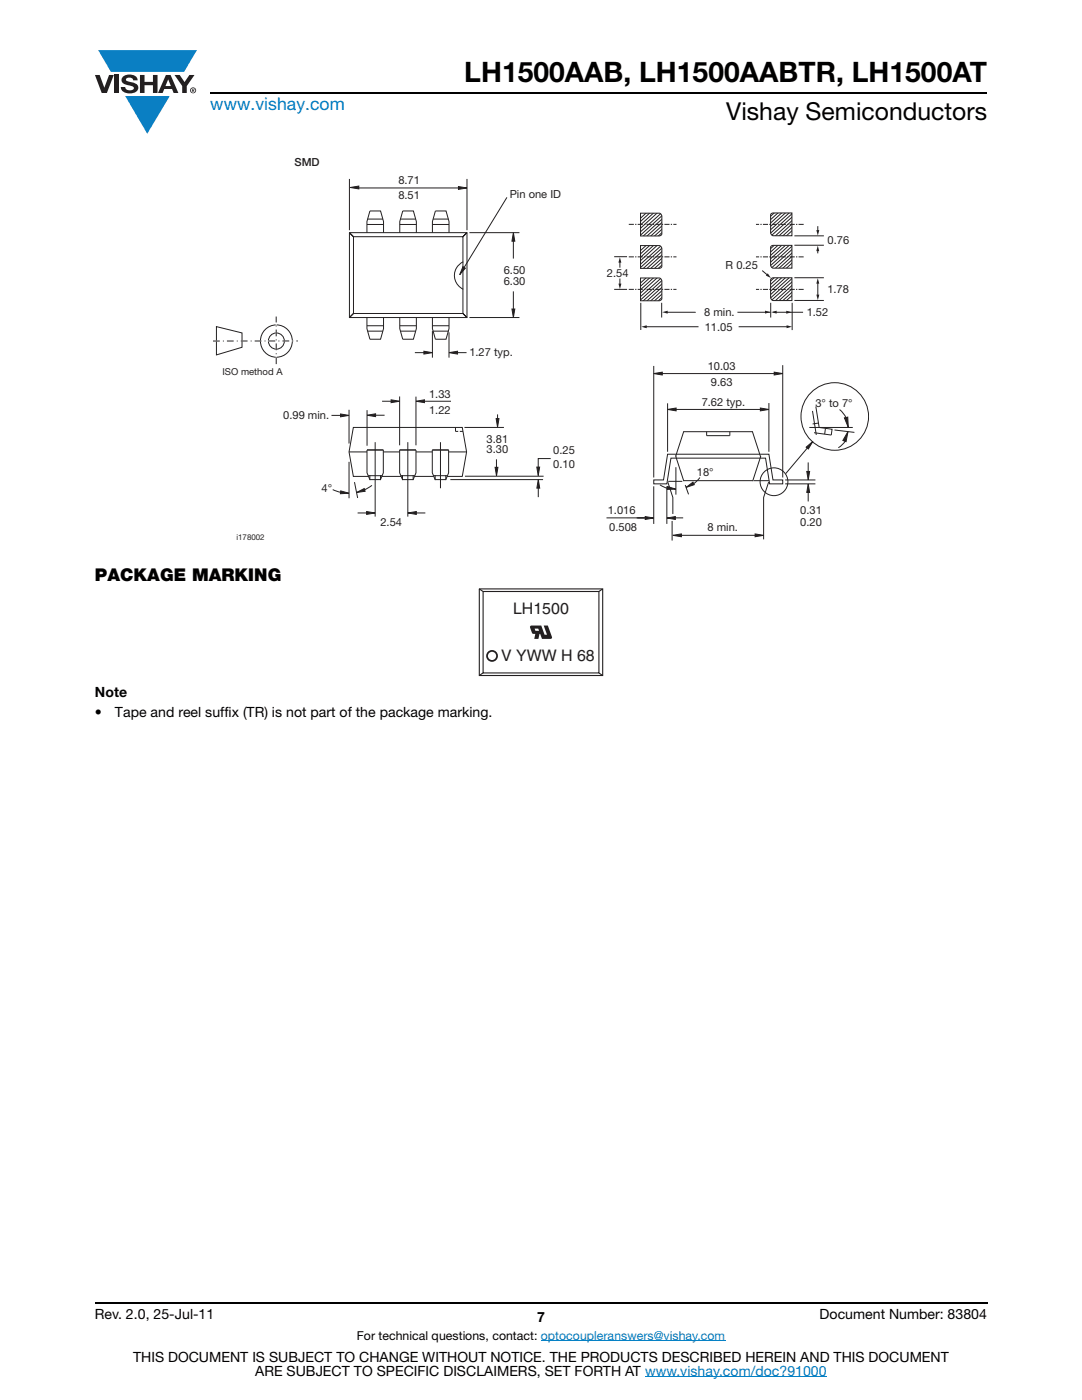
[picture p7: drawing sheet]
<svg xmlns="http://www.w3.org/2000/svg" width="216mm" height="279mm" viewBox="0 0 216 279" stroke-linecap="round" stroke-linejoin="round" font-family="sans-serif">
<g fill="#0a7fc3">
<path d="M19.6 10h19.7l-2.6 4.3h-1.1h-13.5z"/>
<path d="M25 19.2h8.9l-4.5 7.5z"/>
</g>
<g fill="#231f20">
<path d="M18.9 15h1l.9 2.5 1-2.5h.9l-1.4 3.6h-1z"/>
<path d="M22.9 15h.9v3.6h-.9z"/>
<path d="M24.6 15.3a2.1 2.1 0 0 1 2.8 .3l.1 .4h-.9a.79 .79 0 0 0-.7-.5 .79 .79 0 0 0-.8 .4l.3 .3 1 .2a1.08 1.08 0 0 1 1.2 1 1.08 1.08 0 0 1-1.1 1.2 1.73 1.73 0 0 1-2.4-1.2h.9a.96 .96 0 0 0 .8 .6 .96 .96 0 0 0 .9-.4 1.31 1.31 0 0 0-1.2-.6 1.03 1.03 0 0 1-1.1-.6 1.03 1.03 0 0 1 .2-1.1z"/>
<path d="M27.9 15h.9v1.3h1.7v-1.3h.9v3.6h-.9v-1.6h-1.7v1.6h-.9z"/>
<path d="M34.8 15h1.1l.9 1.4 1-1.4h1l-1.5 2.2v1.4h-.9v-1.4z"/>
<path d="M33.6 15.9l.5 1.3h-1.1zM33.1 15l-1.6 3.6h1l.3-.8h1.5l.3 .8h1l-1.6-3.6z"/>
<path d="M38.1 18a.46 .46 0 0 1 .9 0 .46 .46 0 0 1-.9 0zM37.9 18a.6 .6 0 0 0 1.2 0 .6 .6 0 0 0-1.2 0z"/>
<path d="M38.4 17.8h.2v.2h-.2zM38.3 17.7v.7h.1v-.3l.4 .3-.2-.3 .2-.2-.1-.2z"/>
</g>
<path d="M42 18.6h155M18.9 260h178.1" fill="none" stroke="#000" stroke-width=".36"/>
<path d="M107.9 267.6h36.8M128.7 274.8h36.3" fill="none" stroke="#007ec4" stroke-width=".2"/>
<path d="M42.5 31.3h130.9v76.8h-130.9z" fill="#fff"/>
<g fill="none" stroke="#231f20" stroke-width=".2">
<path d="M69.7 46.4l.8 .8h21.9l.8-.8-.8 .8v15.4l.8 .8-.8-.8h-21.9l-.8 .8 .8-.8v-15.4zM69.7 46.4h23.5v17h-23.5zM73.2 44.8h3.3M73.4 43.7h3M79.8 44.8h3.3M79.9 43.7h3.1M86.3 44.8h3.3M86.4 43.7h3.1M93.8 46.4h9.7M102.4 48.1v3.4M102.4 58.2v3.5M73.2 65h3.3"/>
<path d="M73.4 66.1h3M79.8 65h3.3M79.9 66.1h3.1M86.3 65h3.3M86.4 66.1h3.1M93.8 63.4h9.7M69.6 90.2h3.6M73.5 94.9h2.8M73.5 95.1h-3l-.9-4.9 .9-4.9h21.7l.9 4.9-.9 4.9h-3M73.8 94.9v.8M73.8 95.7h2.1M74.9 88.2v14.9"/>
<path d="M75.9 94.9v.8M75.9 95.7l.6-1.3v-4.6h-3.3v4.6l.6 1.3M76.2 95.1h3.8M76.5 90.2h3.2M80 94.9h2.8M80.3 94.9v.8M80.3 95.7h2.1M81.4 88.2v14.9M82.4 94.9v.8M82.4 95.7l.6-1.3v-4.6h-3.3v4.6l.6 1.3M82.7 95.1h3.9M83 90.2h3.3"/>
<path d="M86.5 94.9h2.8M86.8 95.7h2.2M86.8 94.9v.8M87.9 88.2v9.2M89 94.9v.8M89.5 89.8v4.6l-.5 1.3M89.5 89.8h-3.2v4.6l.5 1.3M89.5 90.2h3.6M133.2 90.6h20.2l.8 5.2h2v.8h-2.6l-.8-5.2h-18.9l-.8 5.2h-2.7v-.8h2zM133.3 96.1h2.8M136.4 86.2h13.7l1.7 5-1.6 4.7h-13.8l-1.5-4.7zM150.4 95.9h3.1"/>
<path d="M162.1 82l.8 4.8M162.2 88.1l-5.4 6.4"/>
</g>
<path d="M102.4 46.4l.3 1.7h-.5z" fill="#231f20"/>
<path d="M102.4 46.4l.3 1.7h-.5z" fill="none" stroke="#231f20" stroke-width=".2"/>
<path d="M102.2 61.7h.5l-.3 1.7z" fill="#231f20"/>
<path d="M69.7 35.8v10M71.4 37.5h20.3M93.2 35.8v10M102.2 61.7h.5l-.3 1.7z" fill="none" stroke="#231f20" stroke-width=".2"/>
<path d="M69.9 37.4l1.7-.3v.6z" fill="#231f20"/>
<path d="M69.9 37.4l1.7-.3v.6z" fill="none" stroke="#231f20" stroke-width=".2"/>
<path d="M91.5 37.2l1.7 .3-1.7 .3z" fill="#231f20"/>
<path d="M91.5 37.2l1.7 .3-1.7 .3zM66.2 82.9h1.7M73.2 82v6.9M74.9 82.9h1.7" fill="none" stroke="#231f20" stroke-width=".2"/>
<path d="M67.9 82.6l1.7 .3-1.7 .3z" fill="#231f20"/>
<path d="M67.9 82.6l1.7 .3-1.7 .3z" fill="none" stroke="#231f20" stroke-width=".2"/>
<path d="M73.2 82.9l1.7-.3v.5z" fill="#231f20"/>
<path d="M73.2 82.9l1.7-.3v.5zM99.3 82.8v.7" fill="none" stroke="#231f20" stroke-width=".2"/>
<path d="M99 83.5h.6l-.3 1.8z" fill="#231f20"/>
<path d="M99 83.5h.6l-.3 1.8zM109.8 91.5h-2.4v1.7" fill="none" stroke="#231f20" stroke-width=".2"/>
<path d="M107.1 93.2h.6l-.3 1.7z" fill="#231f20"/>
<path d="M90 95.7h18.3M90.9 85.3v.8h.5M91.8 86.1h.6M107.1 93.2h.6l-.3 1.7zM133.2 80.6v9.5M134.9 81.7h17.1M141 86.2v.7h4.6M153.4 80.5v9.6" fill="none" stroke="#231f20" stroke-width=".2"/>
<path d="M133.2 81.7l1.7-.3v.6z" fill="#231f20"/>
<path d="M133.2 81.7l1.7-.3v.6z" fill="none" stroke="#231f20" stroke-width=".2"/>
<path d="M151.7 81.4l1.7 .3-1.7 .3z" fill="#231f20"/>
<path d="M130.4 73.1v22.1M132.1 74.6h22.8M156.2 73v22.2M151.7 81.4l1.7 .3-1.7 .3z" fill="none" stroke="#231f20" stroke-width=".2"/>
<path d="M130.4 74.6l1.7-.3v.5z" fill="#231f20"/>
<path d="M130.4 74.6l1.7-.3v.5z" fill="none" stroke="#231f20" stroke-width=".2"/>
<path d="M154.5 74.3l1.7 .3-1.7 .2z" fill="#231f20"/>
<path d="M154.5 74.3l1.7 .3-1.7 .2zM99.1 91.8v1.7M107.4 97.4v1.7" fill="none" stroke="#231f20" stroke-width=".2"/>
<path d="M107.4 95.7l.3 1.7h-.6z" fill="#231f20"/>
<path d="M107.4 95.7l.3 1.7h-.6z" fill="none" stroke="#231f20" stroke-width=".2"/>
<path d="M98.8 93.3h.6l-.3 1.7z" fill="#231f20"/>
<path d="M98.8 93.3h.6l-.3 1.7zM71.5 102.4h1.7M83.1 102.4h1.7" fill="none" stroke="#231f20" stroke-width=".2"/>
<path d="M81.4 102.4l1.7-.3v.6z" fill="#231f20"/>
<path d="M81.4 102.4l1.7-.3v.6z" fill="none" stroke="#231f20" stroke-width=".2"/>
<path d="M73.2 102.1l1.7 .3-1.7 .3z" fill="#231f20"/>
<path d="M130.4 97.2v7.3M133.1 97.2v7.3M73.2 102.1l1.7 .3-1.7 .3zM121.1 103.4h7.9M134.5 103.4h1.7" fill="none" stroke="#231f20" stroke-width=".2"/>
<path d="M128.7 103.1l1.7 .3-1.7 .3z" fill="#231f20"/>
<path d="M128.7 103.1l1.7 .3-1.7 .3z" fill="none" stroke="#231f20" stroke-width=".2"/>
<path d="M133.1 103.4l1.7-.3v.6z" fill="#231f20"/>
<path d="M92.8 85.3h7.7M92.9 95h15.5M156.8 95.8h5.8M156.8 96.6h5.8M161.3 92.4v1.7M161.3 98.3v1.7M133.1 103.4l1.7-.3v.6z" fill="none" stroke="#231f20" stroke-width=".2"/>
<path d="M161 94.1h.6l-.3 1.7z" fill="#231f20"/>
<path d="M161 94.1h.6l-.3 1.7z" fill="none" stroke="#231f20" stroke-width=".2"/>
<path d="M161.3 96.6l.3 1.7h-.6z" fill="#231f20"/>
<path d="M161.3 96.6l.3 1.7h-.6z" fill="none" stroke="#231f20" stroke-width=".2"/>
<path d="M160.9 89.2l1.3-1.1-.9 1.5z" fill="#231f20"/>
<path d="M79.7 79.2v9.6M83 79.3v9.5M76.3 80.1h1.7M84.7 80.1h5.2M160.9 89.2l1.3-1.1-.9 1.5z" fill="none" stroke="#231f20" stroke-width=".2"/>
<path d="M83 80.1l1.7-.3v.6z" fill="#231f20"/>
<path d="M83 80.1l1.7-.3v.6z" fill="none" stroke="#231f20" stroke-width=".2"/>
<path d="M78 79.8l1.7 .3-1.7 .3z" fill="#231f20"/>
<path d="M78 79.8l1.7 .3-1.7 .3zM66.4 97.7l1.5 .5M69.6 81.9v6.5M69.6 92.3v7M70.8 96.3l.5 3M74.2 96.9l-1.5 .9" fill="none" stroke="#231f20" stroke-width=".2"/>
<path d="M71.1 98.3l1.6-.8 .2 .5z" fill="#231f20"/>
<path d="M71.1 98.3l1.6-.8 .2 .5z" fill="none" stroke="#231f20" stroke-width=".2"/>
<path d="M68 98l1.6 .4-1.7 .1z" fill="#231f20"/>
<g fill="none" stroke="#231f20" stroke-width=".2">
<path d="M68 98l1.6 .4-1.7 .1zM161.5 85.3h8.7M162.8 81.1l.7 4.2 2.5 .4-.1 1.1-3.5-.4M163.3 84.4l-1.1 .2M164.7 85.5l-.1 1.1M166.6 85.8l3.8 .5M167.5 81.7l.6 .6 .7 1.1M168.7 87.9l-.8 1-.6 .5"/>
<circle cx="154.4" cy="96.1" r="2.77"/>
</g>
<path d="M168.5 83.4l.7-.2 .1 2.1z" fill="#231f20"/>
<path d="M168.5 83.4l.7-.2 .1 2.1z" fill="none" stroke="#231f20" stroke-width=".2"/>
<path d="M169.2 86.1l-.4 2-.6-.2z" fill="#231f20"/>
<g fill="none" stroke="#231f20" stroke-width=".2">
<path d="M92.4 52.2a3 3 0 0 0-1.7 2.8 3 3 0 0 0 1.7 2.7M169.2 86.1l-.4 2-.6-.2z"/>
<circle cx="166.6" cy="83.1" r="6.7"/>
</g>
<path d="M92.4 53.2l.5 .3-1.2 1.3z" fill="#231f20"/>
<path d="M101.1 39.5l-8.5 13.9M92.4 53.2l.5 .3-1.2 1.3zM131.7 96.8l1.5 .7M134.9 93.3v5.3M136.8 96.9l.6 1.7M139.7 95.3l-1.3 1.2M145.6 86.2v.7M134.1 104.1v3.7" fill="none" stroke="#231f20" stroke-width=".2"/>
<path d="M136.9 97.3l1.4-1.1 .2 .5z" fill="#231f20"/>
<path d="M136.9 97.3l1.4-1.1 .2 .5z" fill="none" stroke="#231f20" stroke-width=".2"/>
<path d="M133.2 97.1l1.7 .5-1.8 .1z" fill="#231f20"/>
<path d="M133.2 97.1l1.7 .5-1.8 .1zM133.3 96.2l1 3.1v3.3M153.4 96.2l-1 3.1v8.3M136 106.8h15.6" fill="none" stroke="#231f20" stroke-width=".2"/>
<path d="M134.3 106.8l1.7-.2v.5z" fill="#231f20"/>
<path d="M134.3 106.8l1.7-.2v.5z" fill="none" stroke="#231f20" stroke-width=".2"/>
<path d="M150.7 106.6l1.7 .2-1.7 .3z" fill="#231f20"/>
<path d="M82.9 70.4h1.7M86.3 66.2v5.1M89.6 66.4v4.9M91.3 70.4h1.7M150.7 106.6l1.7 .2-1.7 .3z" fill="none" stroke="#231f20" stroke-width=".2"/>
<path d="M84.6 70.1l1.7 .3-1.7 .3z" fill="#231f20"/>
<path d="M84.6 70.1l1.7 .3-1.7 .3z" fill="none" stroke="#231f20" stroke-width=".2"/>
<path d="M89.6 70.4l1.7-.3v.6z" fill="#231f20"/>
<path d="M73.2 46.4v-2.2l.6-2.1h2.1l.6 2.1v2.2M79.8 46.4v-2.2l.6-2.1h2.1l.6 2.1v2.2M86.3 46.4v-2.2l.6-2.1h2.1l.6 2.1v2.2M73.2 63.4v2.2l.6 2.1h2.1l.6-2.1v-2.2M79.8 63.4v2.2l.6 2.1h2.1l.6-2.1v-2.2M86.3 63.4v2.2l.6 2.1h2.1l.6-2.1v-2.2M89.6 70.4l1.7-.3v.6z" fill="none" stroke="#231f20" stroke-width=".2"/>
<path d="M43.2 65.2l5.1 1.2v2.9l-5.1 1.5z" fill="#fff"/>
<path d="M43.2 65.2l5.1 1.2v2.9l-5.1 1.5z" fill="none" stroke="#231f20" stroke-width=".2"/>
<circle cx="55.1" cy="68.1" r="3.2" fill="#fff"/>
<circle cx="55.1" cy="68.1" r="3.2" fill="none" stroke="#231f20" stroke-width=".2"/>
<circle cx="55.1" cy="68.1" r="1.6" fill="#fff"/>
<circle cx="55.1" cy="68.1" r="1.6" fill="none" stroke="#231f20" stroke-width=".2"/>
<path d="M42.5 68.1l16.9-.1z" fill="#fff"/>
<path d="M42.5 68.1l16.9-.1" fill="none" stroke="#231f20" stroke-width=".2" stroke-dasharray="1.4 .6 .2 .6" stroke-linecap="butt"/>
<path d="M55.1 63.2v9.5z" fill="#fff"/>
<path d="M55.1 72.7v-9.5" fill="none" stroke="#231f20" stroke-width=".2" stroke-dasharray="1.4 .6 .2 .6" stroke-linecap="butt"/>
<g fill="none" stroke="#231f20" stroke-width=".2">
<path d="M122.6 57.8h2.5M122.6 51.2h2.5M123.7 52.2v4.8M127.8 42.5h3.7l.3 .2 .3 .4v3.6l-.2 .2-.3 .2h-3.8zM127.8 55.5h3.7l.3 .1 .3 .4v3.6l-.2 .3-.3 .1h-3.8zM127.8 49h3.7l.3 .2 .3 .4v3.5l-.2 .3-.3 .2h-3.8zM129 55.4l-1.2 1.1M129 42.5l-1.2 1.1M129 49l-1.2 1M129.7 55.4l-1.9 1.8M129.7 42.5l-1.9 1.7M129.7 49l-1.9 1.7"/>
<path d="M130.4 42.5l-2.6 2.4M130.4 49l-2.6 2.4M130.4 55.4l-2.6 2.5M131.1 42.5l-3.3 3.1M131.1 55.4l-3.3 3.1M131.1 49l-3.3 3.1M132 42.5l-4.2 3.8M132 55.4l-4.2 3.8M132 49l-4.2 3.8M132.1 46.4l-.8 .8M132.1 45.7l-1.6 1.5M132.1 45.1l-2.3 2.1"/>
<path d="M132.1 44.4l-3.1 2.8M132.1 43.7l-3.8 3.5M132.1 43l-4.3 4M132.1 59.3l-.8 .8M132.1 58.7l-1.6 1.4M132.1 58l-2.3 2.1M132.1 57.3l-3.1 2.8M132.1 56.6l-3.8 3.5M132.1 56l-4.3 3.9M132.1 52.9l-.8 .7M132.1 52.2l-1.6 1.4M132.1 51.5l-2.3 2.1"/>
<path d="M132.1 50.8l-3.1 2.8M132.1 50.2l-3.8 3.4M132.1 49.5l-4.3 3.9M153.9 42.6l.4-.1h3.7v4.5h-3.7l-.3-.1-.2-.4v-3.6zM153.9 49.1l.4-.1h3.7v4.5h-3.7l-.3-.1-.2-.4v-3.6zM153.9 55.6l.4-.2h3.7v4.6h-3.7l-.3-.2-.2-.4v-3.5zM154.5 48.9l-.8 .8M154.5 55.4l-.8 .7M154.5 42.4l-.8 .8M155.3 48.9l-1.6 1.4M155.3 55.4l-1.6 1.4M155.3 42.4l-1.6 1.5"/>
<path d="M156 42.4l-2.3 2.1M156 48.9l-2.3 2.1M156 55.4l-2.3 2.1M156.8 42.4l-3.1 2.8M156.8 48.9l-3.1 2.8M156.8 55.4l-3.1 2.7M157.5 42.4l-3.8 3.5M157.5 48.9l-3.8 3.5M157.5 55.4l-3.8 3.4M158.1 58.9l-1.2 1.1M158.1 56.2l-4.3 3.8M158.1 56.9l-3.4 3.1"/>
<path d="M158.1 57.6l-2.7 2.4M158.1 58.3l-1.9 1.7M158.1 55.6l-4.4 3.9M158.1 46l-1.2 1.1M158.1 43.3l-4.3 3.8M158.1 44l-3.4 3.1M158.1 44.7l-2.7 2.4M158.1 45.4l-1.9 1.7M158.1 42.6l-4.4 4M158.1 52.5l-1.2 1.1M158.1 49.8l-4.3 3.8M158.1 50.5l-3.4 3.1"/>
<path d="M158.1 51.1l-2.7 2.5M158.1 51.8l-1.9 1.8M158.1 49.1l-4.4 3.9"/>
</g>
<path d="M125.5 57.7h9.5M125.5 51.3h9.5M125.5 44.8h9.5M160.4 44.8h-9.6M160.4 51.3h-9.6M160.4 57.8h-9.6" fill="none" stroke="#231f20" stroke-width=".2" stroke-dasharray="1 .3 .3 .3" stroke-linecap="butt"/>
<g fill="#231f20">
<path d="M123.7 51.3l.3 1.1h-.6z"/>
<path d="M123.4 56.6h.6l-.3 1.1z"/>
</g>
<path d="M122.2 53.4h4.3l-.1 2.2h-4.2z" fill="#fff"/>
<path d="M152.1 54l1.1 .9" fill="none" stroke="#231f20" stroke-width=".2"/>
<path d="M153.2 54.5l.6 1-1-.5z" fill="#231f20"/>
<path d="M158.5 60h5.9M158.5 55.4h5.9M163.2 56.3v3" fill="none" stroke="#231f20" stroke-width=".2"/>
<g fill="#231f20">
<path d="M162.9 58.8h.6l-.3 1.1z"/>
<path d="M163.2 55.5l.3 1.1h-.6z"/>
</g>
<path d="M158.5 48.9h5.9M158.5 47.1h5.9M163.2 45.1v1" fill="none" stroke="#231f20" stroke-width=".2"/>
<path d="M162.9 45.9h.6l-.3 1.1z" fill="#231f20"/>
<path d="M163.2 49.9v.7" fill="none" stroke="#231f20" stroke-width=".2"/>
<path d="M163.2 49l.3 1.1h-.6z" fill="#231f20"/>
<path d="M132 60.4v3M133 62.3h20.7M153.8 60.4v3" fill="none" stroke="#231f20" stroke-width=".2"/>
<g fill="#231f20">
<path d="M152.6 62l1.1 .3-1.1 .3z"/>
<path d="M132.1 62.3l1.1-.3v.6z"/>
</g>
<path d="M158.1 60.4v5.5" fill="none" stroke="#231f20" stroke-width=".2"/>
<path d="M156.9 62l1.1 .3-1.1 .3z" fill="#231f20"/>
<path d="M154.3 62.3h5.9" fill="none" stroke="#231f20" stroke-width=".2"/>
<path d="M153.9 62.3l1.1-.3v.6z" fill="#231f20"/>
<path d="M127.9 60.4v5.5M128.6 65.2h28.7" fill="none" stroke="#231f20" stroke-width=".2"/>
<g fill="#231f20">
<path d="M157 64.9l1 .3-1 .3z"/>
<path d="M128 65.2l1-.3v.6z"/>
</g>
<g fill="#fff">
<path d="M138.6 61.5h8.5v1.3h2.6h-10.7z"/>
<path d="M139.4 64.7l8-.1v1.3l-8 .1z"/>
<path d="M95.5 117.4h24.9v17.5h-24.9z"/>
</g>
<path d="M95.6 117.5h24.7v17.3h-24.7zM96.4 118h23.1v16.3h-23.1zM120.2 117.5l-.7 .5M96.4 134.3l-.7 .5M119.5 134.3l.7 .5" fill="none" stroke="#231f20" stroke-width=".22"/>
<circle cx="98.2" cy="130.9" r="1" fill="#fff"/>
<circle cx="98.2" cy="130.9" r="1" fill="none" stroke="#231f20" stroke-width=".35"/>
<path d="M106.7 125.5h.7l.2 .4h-.8zM105.8 125v.2l.4 1.1 .2 .2h.4l-.2 1h.8l.3-1h.1l.3 1h1.8l.2-.1v-.3l-.8-2.3h-.8l.7 1.9h-.5l-.7-1.9h-2z" fill="#231f20"/>
<path d="M95.6 117.5l.8 .5" fill="none" stroke="#231f20" stroke-width=".22"/>
<text font-size="5.6" x="92.6" y="16.4">LH1500AAB, LH1500AABTR, LH1500AT</text>
<text font-size="4.9" x="144.9" y="24">Vishay Semiconductors</text>
<text font-size="3.5" fill="#007ec4" x="42" y="21.9">www.vishay.com</text>
<text font-size="3.5" x="18.9" y="116">PACKAGE MARKING</text>
<g font-size="3.2" fill="#221e1f">
<text x="102.4" y="122.4">LH1500</text>
<text x="100" y="131.9">V YWW H 68</text>
</g>
<g font-size="2.8">
<text x="18.9" y="139.2">Note</text>
<text x="18.9" y="143">•</text>
<text x="22.9" y="143">Tape and reel suffix (TR) is not part of the package marking.</text>
<text x="18.9" y="263.3">Rev. 2.0, 25-Jul-11</text>
<text x="107.2" y="263.8">7</text>
<text x="163.6" y="263.3">Document Number: 83804</text>
<text x="26.5" y="271.7">THIS DOCUMENT IS SUBJECT TO CHANGE WITHOUT NOTICE. THE PRODUCTS DESCRIBED HEREIN AND THIS DOCUMENT</text>
<text x="50.9" y="274.6">ARE SUBJECT TO SPECIFIC DISCLAIMERS, SET FORTH AT www.vishay.com/doc?91000</text>
</g>
<text font-size="2.5" x="71.2" y="267.4">For technical questions, contact: optocoupleranswers@vishay.com</text>
<g font-size="2.2" fill="#231f20">
<text x="58.8" y="33.1">SMD</text>
<text x="79.5" y="36.6">8.71</text>
<text x="79.5" y="39.8">8.51</text>
<text x="101.7" y="39.5">Pin one ID</text>
<text x="144.8" y="53.7">R 0.25</text>
<text x="165.1" y="48.8">0.76</text>
<text x="100.5" y="54.7">6.50</text>
<text x="100.5" y="56.8">6.30</text>
<text x="121.1" y="55.4">2.54</text>
<text x="165.1" y="58.5">1.78</text>
<text x="140.5" y="63">8 min.</text>
<text x="161" y="63">1.52</text>
<text x="93.7" y="71.1">1.27 typ.</text>
<text x="140.6" y="66.1">11.05</text>
<text x="141.2" y="73.9">10.03</text>
<text x="141.9" y="77">9.63</text>
<text x="56.5" y="83.7">0.99 min.</text>
<text x="85.6" y="79.4">1.33</text>
<text x="85.6" y="82.6">1.22</text>
<text x="140" y="81">7.62 typ.</text>
<text x="162.7" y="81.2">3° to 7°</text>
<text x="97.1" y="88.3">3.81</text>
<text x="97.1" y="90.4">3.30</text>
<text x="110.4" y="90.6">0.25</text>
<text x="110.4" y="93.3">0.10</text>
<text x="139.1" y="94.9">18°</text>
<text x="64.2" y="98.3">4°</text>
<text x="75.9" y="105.1">2.54</text>
<text x="121.3" y="102.5">1.016</text>
<text x="121.6" y="106">0.508</text>
<text x="141.2" y="106.1">8 min.</text>
<text x="159.7" y="102.6">0.31</text>
<text x="159.7" y="105">0.20</text>
</g>
<text font-size="1.9" fill="#231f20" x="44.4" y="74.8">ISO method A</text>
<text font-size="1.6" fill="#231f20" x="47.2" y="107.8">i178002</text>
</svg>
